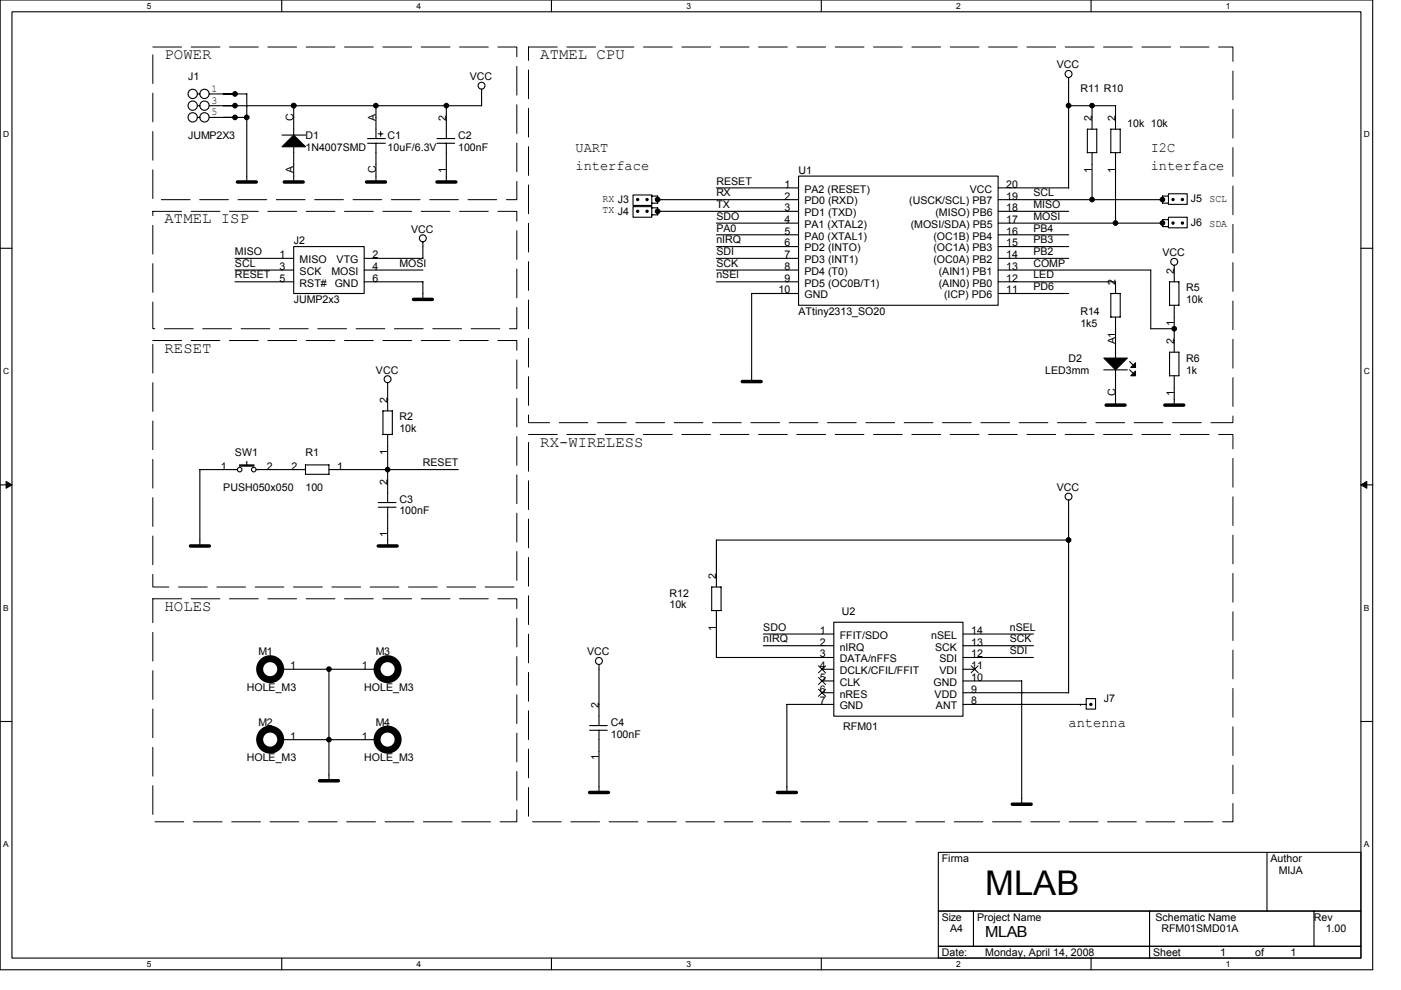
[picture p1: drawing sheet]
<svg xmlns="http://www.w3.org/2000/svg" width="297mm" height="210mm" viewBox="0 0 297 210" stroke-linecap="round" stroke-linejoin="round" font-family="sans-serif">
<path d="M0 0h291v205.6h-291zM2.5 2.5h286v200.6h-286z" fill="none" stroke="#000" stroke-width=".23"/>
<g fill="#fff">
<path d="M31.1 .3h1v1.9h-1z"/>
<path d="M31.1 203.4h1v2h-1z"/>
</g>
<path d="M59.7 0v2.5M59.7 203.1v2.5" fill="none" stroke="#000" stroke-width=".23"/>
<g fill="#fff">
<path d="M88.3 .3h1v1.9h-1z"/>
<path d="M88.3 203.4h1v2h-1z"/>
</g>
<path d="M116.9 0v2.5M116.9 203.1v2.5" fill="none" stroke="#000" stroke-width=".23"/>
<g fill="#fff">
<path d="M145.5 .3h1v1.9h-1z"/>
<path d="M145.5 203.4h1v2h-1z"/>
</g>
<path d="M174.1 0v2.5M174.1 203.1v2.5" fill="none" stroke="#000" stroke-width=".23"/>
<g fill="#fff">
<path d="M202.7 .3h1v1.9h-1z"/>
<path d="M202.7 203.4h1v2h-1z"/>
</g>
<path d="M231.3 0v2.5M231.3 203.1v2.5" fill="none" stroke="#000" stroke-width=".23"/>
<g fill="#fff">
<path d="M259.9 .3h1v1.9h-1z"/>
<path d="M259.9 203.4h1v2h-1z"/>
<path d="M.7 27.6h1.3v1.9h-1.3z"/>
<path d="M289.2 27.6h1.3v1.9h-1.3z"/>
<path d="M.7 77.7h1.3v2h-1.3z"/>
<path d="M289.2 77.7h1.3v2h-1.3z"/>
</g>
<path d="M0 52.6h2.5M288.5 52.6h2.5" fill="none" stroke="#000" stroke-width=".23"/>
<g fill="#fff">
<path d="M.7 127.9h1.2v2h-1.2z"/>
<path d="M289.2 127.9h1.2v2h-1.2z"/>
</g>
<path d="M0 102.8h2.5M288.5 102.8h2.5" fill="none" stroke="#000" stroke-width=".23"/>
<path d="M1.3 102.1l1.2 .7-1.2 .7zM288.5 102.8l1.3-.7v1.4z" fill="#000" stroke="#000" stroke-width=".21"/>
<g fill="#fff">
<path d="M.7 178h1.2v2h-1.2z"/>
<path d="M289.2 178h1.2v2h-1.2z"/>
</g>
<g fill="none" stroke="#000" stroke-width=".23">
<path d="M41.8 19.9h.6M44.3 19.9h8v18.7M102.1 18.9v3.5M226.6 16.4v23.5M41.8 22.4h.6M41.8 24.9h.6M44.3 22.4h57.8M44.3 24.9h8M59.8 28.6h5M62.3 22.4v6.2M62.3 31.1v7.5M77.9 29.4h3.8"/>
<path d="M77.9 30.4h3.8M79.7 22.4v7M79.7 30.4v8.2M80.2 28.4h1M80.7 27.9v1M92.6 29.4h3.8M92.6 30.4h3.8M94.6 22.4v7M94.6 30.4v8.2M151.9 39.8h17.4M169.3 37.3h42.3v27.4h-42.3zM211.6 39.8h15"/>
<path d="M226.6 22.4h9.9M231.5 22.4v5M231.5 32.4v10M232.5 27.4v5h-2v-5h2M236.5 22.4v5M236.5 32.4v14.9M237.5 27.4v5h-2v-5h2M49.8 54.8h12.5M49.8 57.3h12.5M49.8 59.8h12.5M62.3 52.3h14.9v9.9h-14.9zM77.2 59.8h12.5v3.7"/>
<path d="M77.2 54.8h12.5M77.2 57.3h12.5M89.7 51.3v3.5M134.2 41.3h4v2.3h-4zM134.2 43.8h4v2.3h-4zM138.2 41.6h1.2v1.5h-1.2M138.2 44.1h1.2v1.5M138.2 45.6h1.2M139.4 42.3h.1M139.4 44.8h.1M139.4 42.3h29.9M139.4 44.8h29.9"/>
<path d="M151.9 54.8h17.4M151.9 57.3h17.4M151.9 59.8h17.4M151.9 47.3h17.4M151.9 49.8h17.4M151.9 52.3h17.4M211.6 54.8h15M211.6 57.3h32.4v12.4h5M211.6 59.8h24.9M211.6 42.3h34.9M211.6 44.8h15M211.6 47.3h34.9"/>
<path d="M211.6 49.8h15M211.6 52.3h15M236.5 59.8v2.4M246.5 42.3h.1M246.5 47.3h.1M246.5 46.5v1.5h1.3M246.5 46.6h1.3M247.7 41.1h4v2.2h-4zM247.7 46.1h4v2.2h-4zM247.8 41.6h-1.3v1.5h1.3M249 56.3v3.5M169.3 62.2h-9.9v18.7"/>
<path d="M211.6 62.2h15M234 78.4h5M235.5 67.2h2v-5h-2v5M236.5 67.2v8.7M236.5 78.4v7.5M239.5 78.4l.8 .8M239.5 76.7l.8 .7M247.9 64.7h2.1v-4.9h-2.1l.1 4.9M249 64.7v10M249 79.7v6.2M250 74.7v5h-2v-5h2M50.3 99.6h-7.9v16.2"/>
<path d="M52.3 97.8v.8M54.3 99.6h10.5M69.7 99.6h27.5M81.2 87.1h2M81.2 87.1v5M82.2 81.1v6M82.2 92.1v14.5M83.2 87.1v5h-2M64.8 100.6l-.1-2h5v2M64.8 100.6h5M80.2 107.5h3.8M80.2 106.6h3.8"/>
<path d="M82.2 107.5v8.3M226.6 106v40.9M226.6 114.5h-74.7v10M150.9 124.5l2-.1v5.1h-2M150.9 124.5v5M151.9 129.5v9.9h24.9M161.8 134.4h15M161.8 136.9h15M176.8 131.9h27.4v19.9h-27.4zM204.2 134.4h14.9M204.2 136.9h14.9M204.2 139.4h14.9"/>
<path d="M0 153h2.5M59.5 141.9h20.5M59.5 156.8h20.5M69.7 141.9v23.7M125 154.8h3.8M125 153.8h3.8M127 140.9v12.9M127 154.8v13.2M174.3 141.9h2.5M174.3 144.4h2.5M174.3 146.9h2.5M176.8 149.4h-10v18.6"/>
<path d="M204.2 144.4h12.4v26.1M204.2 141.9h2.4M204.2 146.9h22.4M204.2 149.4h26.1M229.1 149.4h.1M230.3 148.1h2v2.2h-2zM288.5 153h2.5M198.9 180.7h89.6v12.5h-89.6zM198.9 193.2h89.6v7.4h-89.6zM206.4 193.2v7.5M243.7 193.2v10M268.6 180.7v12.5"/>
<path d="M278.6 193.2v7.5M198.9 200.6h89.6v2.5h-89.6z"/>
<circle cx="40.9" cy="19.9" r=".99"/>
<circle cx="43.4" cy="19.9" r=".99"/>
<circle cx="102.1" cy="18.2" r=".73"/>
<circle cx="226.5" cy="15.7" r=".74"/>
<circle cx="40.9" cy="22.4" r=".99"/>
<circle cx="40.9" cy="24.9" r=".99"/>
<circle cx="43.4" cy="22.4" r=".99"/>
<circle cx="43.4" cy="24.9" r=".99"/>
<circle cx="89.6" cy="50.5" r=".74"/>
<circle cx="249" cy="55.5" r=".74"/>
<circle cx="50.8" cy="99.6" r=".49"/>
<circle cx="53.8" cy="99.6" r=".49"/>
<circle cx="82.2" cy="80.4" r=".73"/>
<circle cx="226.6" cy="105.3" r=".73"/>
<circle cx="127" cy="140.1" r=".74"/>
</g>
<path d="M32.4 10h77.2v32.3h-77.2v-32.3M112.1 10h149.3v79.6h-149.3v-79.6M32.4 44.8h77.2v24.9h-77.2v-24.9M32.4 72.2h77.2v52.3h-77.2v-52.3M112.1 92.1h149.3v82.1h-149.3v-82.1M32.4 127h77.2v47.2h-77.2v-47.2" fill="none" stroke="#000" stroke-width=".21" stroke-dasharray="6.1 2"/>
<g fill="none" stroke="#000" stroke-width=".74">
<path d="M50.3 38.6h4M60.3 38.6h4M77.7 38.6h4M92.6 38.6h4M87.7 63.5h4M157.4 80.9h4M234.5 85.9h4M247 85.9h4M40.4 115.8h4M80.2 115.8h4M67.8 165.5h4M125 168h4"/>
<path d="M164.8 168h4M214.6 170.5h4"/>
</g>
<g fill="#000" stroke="#000" stroke-width=".23">
<path d="M59.8 31.1l2.5-2.5 2.5 2.5z" fill-rule="evenodd"/>
<path d="M234 75.9h5l-2.5 2.5z" fill-rule="evenodd"/>
<path d="M239.8 77.9l.9-1v1z" fill-rule="evenodd"/>
<path d="M239.8 79.7l.9-1v1z" fill-rule="evenodd"/>
<path d="M50.8 98.6h3v.2h-3z" fill-rule="evenodd"/>
<circle cx="49.8" cy="19.9" r=".49"/>
<circle cx="49.8" cy="24.9" r=".49"/>
<circle cx="49.8" cy="22.4" r=".49"/>
<circle cx="52.3" cy="24.9" r=".49"/>
<circle cx="62.3" cy="22.4" r=".49"/>
<circle cx="79.7" cy="22.4" r=".49"/>
<circle cx="94.6" cy="22.4" r=".49"/>
<circle cx="226.6" cy="22.4" r=".49"/>
<circle cx="231.5" cy="22.4" r=".49"/>
<circle cx="135.2" cy="44.8" r=".24"/>
<circle cx="135.2" cy="42.3" r=".24"/>
<circle cx="137.2" cy="44.8" r=".24"/>
<circle cx="137.2" cy="42.3" r=".24"/>
<circle cx="139.4" cy="42.3" r=".49"/>
<circle cx="139.4" cy="44.8" r=".49"/>
<circle cx="231.5" cy="42.3" r=".49"/>
<circle cx="236.5" cy="47.3" r=".49"/>
<circle cx="246.5" cy="42.3" r=".49"/>
<circle cx="246.5" cy="47.3" r=".49"/>
<circle cx="248.7" cy="47.3" r=".24"/>
<circle cx="248.7" cy="42.3" r=".23"/>
<circle cx="250.7" cy="47.3" r=".24"/>
<circle cx="250.7" cy="42.3" r=".23"/>
<circle cx="249" cy="69.7" r=".49"/>
<circle cx="82.2" cy="99.6" r=".49"/>
<circle cx="226.6" cy="114.5" r=".5"/>
<circle cx="69.7" cy="156.8" r=".49"/>
<circle cx="69.7" cy="141.9" r=".49"/>
<circle cx="231.3" cy="149.4" r=".23"/>
</g>
<g fill="none" stroke="#000" stroke-width="1.5">
<circle cx="57.3" cy="156.8" r="2.23"/>
<circle cx="57.3" cy="141.9" r="2.23"/>
<circle cx="82.2" cy="156.8" r="2.23"/>
<circle cx="82.2" cy="141.9" r="2.23"/>
</g>
<path d="M173.5 141.2l1.5 1.5M173.5 143.6l1.5 1.5M173.5 146.1l1.5 1.5M175 141.2l-1.5 1.5M175 143.6l-1.5 1.5M175 146.1l-1.5 1.5M205.9 141.2l1.5 1.5M207.4 141.2l-1.5 1.5" fill="none" stroke="#000" stroke-width=".21"/>
<text font-size="7.2" x="208.9" y="189.8">MLAB</text>
<g font-size="3.2">
<text x="34.9" y="12.5">POWER</text>
<text x="114.6" y="12.5">ATMEL CPU</text>
<text x="34.9" y="47.4">ATMEL ISP</text>
<text x="34.9" y="74.8">RESET</text>
<text x="114.6" y="94.7">RX-WIRELESS</text>
<text x="34.9" y="129.5">HOLES</text>
<text x="208.9" y="198.6">MLAB</text>
</g>
<g font-size="3">
<text x="122" y="32.3">UART</text>
<text x="244" y="32.3">I2C</text>
<text x="122" y="36">interface</text>
<text x="244" y="36">interface</text>
<text x="226.6" y="154.2">antenna</text>
</g>
<g font-size="2.2">
<text x="39.9" y="17">J1</text>
<text x="99.6" y="17">VCC</text>
<text x="224.1" y="14.5">VCC</text>
<text x="44.8" y="19.5">1</text>
<text x="44.8" y="22">3</text>
<text x="229.1" y="19.5">R11 R10</text>
<text x="39.9" y="29.4">JUMP2X3</text>
<text x="44.8" y="24.5">5</text>
<text x="62.2" y="25.7" transform="rotate(-90 62.2 25.7)">C</text>
<text x="64.8" y="29.4">D1</text>
<text x="79.7" y="25.7" transform="rotate(-90 79.7 25.7)">A</text>
<text x="82.2" y="29.4">C1</text>
<text x="94.6" y="25.7" transform="rotate(-90 94.6 25.7)">2</text>
<text x="97.1" y="29.4">C2</text>
<text x="231.5" y="25.7" transform="rotate(-90 231.5 25.7)">2</text>
<text x="236.5" y="25.7" transform="rotate(-90 236.5 25.7)">2</text>
<text x="239" y="26.9">10k 10k</text>
<text x="64.8" y="31.9">1N4007SMD</text>
<text x="82.2" y="31.9">10uF/6.3V</text>
<text x="97.1" y="31.9">100nF</text>
<text x="62.2" y="36.7" transform="rotate(-90 62.2 36.7)">A</text>
<text x="79.7" y="36.7" transform="rotate(-90 79.7 36.7)">C</text>
<text x="94.6" y="36.7" transform="rotate(-90 94.6 36.7)">1</text>
<text x="151.9" y="41.6">RX</text>
<text x="151.9" y="39.1">RESET</text>
<text x="166.3" y="39.8">1</text>
<text x="169.3" y="36.9">U1</text>
<text x="170.6" y="40.9">PA2 (RESET)</text>
<text x="205.6" y="40.9">VCC</text>
<text x="213.4" y="39.8">20</text>
<text x="219.1" y="41.6">SCL</text>
<text x="231.5" y="36.7" transform="rotate(-90 231.5 36.7)">1</text>
<text x="236.5" y="36.7" transform="rotate(-90 236.5 36.7)">1</text>
<text x="127.7" y="42.9">RX J3</text>
<text x="127.7" y="45.1">TX J4</text>
<text x="151.9" y="44.1">TX</text>
<text x="151.9" y="46.6">SDO</text>
<text x="166.3" y="42.3">2</text>
<text x="166.3" y="44.8">3</text>
<text x="166.3" y="47.3">4</text>
<text x="170.6" y="43.3">PD0 (RXD)</text>
<text x="170.6" y="45.8">PD1 (TXD)</text>
<text x="192.8" y="43.3">(USCK/SCL) PB7</text>
<text x="198.3" y="45.8">(MISO) PB6</text>
<text x="213.4" y="47.3">17</text>
<text x="213.4" y="44.8">18</text>
<text x="213.4" y="42.3">19</text>
<text x="219.1" y="44.1">MISO</text>
<text x="219.1" y="46.6">MOSI</text>
<text x="252.5" y="42.9">J5</text>
<text x="252.5" y="47.8">J6</text>
<text x="256.4" y="42.9">SCL</text>
<text x="62.3" y="51.8">J2</text>
<text x="87.2" y="49.3">VCC</text>
<text x="151.9" y="51.6">nIRQ</text>
<text x="151.9" y="49.1">PA0</text>
<text x="166.3" y="49.8">5</text>
<text x="166.3" y="52.3">6</text>
<text x="170.6" y="48.3">PA1 (XTAL2)</text>
<text x="170.6" y="50.8">PA0 (XTAL1)</text>
<text x="170.6" y="53.3">PD2 (INTO)</text>
<text x="193.1" y="48.3">(MOSI/SDA) PB5</text>
<text x="197.9" y="53.3">(OC1A) PB3</text>
<text x="197.9" y="50.8">(OC1B) PB4</text>
<text x="213.4" y="52.3">15</text>
<text x="213.4" y="49.8">16</text>
<text x="219.1" y="49.1">PB4</text>
<text x="219.1" y="51.6">PB3</text>
<text x="256.4" y="48.1">SDA</text>
<text x="49.8" y="56.6">SCL</text>
<text x="49.8" y="59">RESET</text>
<text x="49.8" y="54.1">MISO</text>
<text x="59.3" y="54.8">1</text>
<text x="59.3" y="57.2">3</text>
<text x="59.3" y="59.7">5</text>
<text x="63.5" y="55.8">MISO</text>
<text x="63.5" y="58.3">SCK</text>
<text x="70.3" y="58.3">MOSI</text>
<text x="71.4" y="55.8">VTG</text>
<text x="78.9" y="54.8">2</text>
<text x="78.9" y="57.2">4</text>
<text x="78.9" y="59.7">6</text>
<text x="84.7" y="56.6">MOSI</text>
<text x="151.9" y="56.6">SCK</text>
<text x="151.9" y="54.1">SDI</text>
<text x="151.9" y="59">nSEl</text>
<text x="166.3" y="54.8">7</text>
<text x="166.3" y="57.2">8</text>
<text x="166.3" y="59.7">9</text>
<text x="170.6" y="55.8">PD3 (INT1)</text>
<text x="170.6" y="58.3">PD4 (T0)</text>
<text x="197.9" y="55.8">(OC0A) PB2</text>
<text x="199" y="58.3">(AIN1) PB1</text>
<text x="213.4" y="59.7">12</text>
<text x="213.4" y="57.2">13</text>
<text x="213.4" y="54.8">14</text>
<text x="219.1" y="59">LED</text>
<text x="219.1" y="54.1">PB2</text>
<text x="219.1" y="56.6">COMP</text>
<text x="246.5" y="54.3">VCC</text>
<text x="248.9" y="58" transform="rotate(-90 248.9 58)">2</text>
<text x="62.3" y="64.3">JUMP2x3</text>
<text x="63.5" y="60.8">RST#</text>
<text x="71" y="60.8">GND</text>
<text x="165.1" y="62.2">10</text>
<text x="170.6" y="60.8">PD5 (OC0B/T1)</text>
<text x="170.6" y="63.2">GND</text>
<text x="199" y="60.8">(AIN0) PB0</text>
<text x="200.1" y="63.2">(ICP) PD6</text>
<text x="213.4" y="62.2">11</text>
<text x="219.1" y="61.5">PD6</text>
<text x="236.5" y="60.5" transform="rotate(-90 236.5 60.5)">2</text>
<text x="251.5" y="61.8">R5</text>
<text x="251.5" y="64.3">10k</text>
<text x="169.3" y="66.8">ATtiny2313_SO20</text>
<text x="229.1" y="66.8">R14</text>
<text x="229.1" y="69.3">1k5</text>
<text x="248.9" y="69.1" transform="rotate(-90 248.9 69.1)">1</text>
<text x="226.6" y="76.7">D2</text>
<text x="236.5" y="72.9" transform="rotate(-90 236.5 72.9)">A1</text>
<text x="248.9" y="72.9" transform="rotate(-90 248.9 72.9)">2</text>
<text x="251.5" y="76.7">R6</text>
<text x="79.7" y="79.2">VCC</text>
<text x="221.6" y="79.2">LED3mm</text>
<text x="251.5" y="79.2">1k</text>
<text x="82.2" y="85.4" transform="rotate(-90 82.2 85.4)">2</text>
<text x="84.7" y="89.2">R2</text>
<text x="236.5" y="84" transform="rotate(-90 236.5 84)">C</text>
<text x="248.9" y="84" transform="rotate(-90 248.9 84)">1</text>
<text x="84.7" y="91.7">10k</text>
<text x="46.8" y="99.5">1</text>
<text x="49.8" y="96.6">SW1</text>
<text x="56.6" y="99.5">2</text>
<text x="61.8" y="99.5">2</text>
<text x="64.8" y="96.6">R1</text>
<text x="71.5" y="99.5">1</text>
<text x="82.2" y="96.5" transform="rotate(-90 82.2 96.5)">1</text>
<text x="89.7" y="98.9">RESET</text>
<text x="47.3" y="104.1">PUSH050x050</text>
<text x="64.8" y="104.1">100</text>
<text x="82.2" y="102.8" transform="rotate(-90 82.2 102.8)">2</text>
<text x="84.7" y="106.6">C3</text>
<text x="224.1" y="104.1">VCC</text>
<text x="82.2" y="113.9" transform="rotate(-90 82.2 113.9)">1</text>
<text x="84.7" y="109.1">100nF</text>
<text x="151.9" y="122.7" transform="rotate(-90 151.9 122.7)">2</text>
<text x="141.9" y="126.5">R12</text>
<text x="141.9" y="129">10k</text>
<text x="178.5" y="130.5">U2</text>
<text x="151.9" y="133.8" transform="rotate(-90 151.9 133.8)">1</text>
<text x="161.8" y="133.7">SDO</text>
<text x="161.8" y="136.2">nIRQ</text>
<text x="173.8" y="134.4">1</text>
<text x="173.8" y="136.9">2</text>
<text x="178" y="135.4">FFIT/SDO</text>
<text x="178" y="137.9">nIRQ</text>
<text x="197.4" y="135.4">nSEL</text>
<text x="198.3" y="137.9">SCK</text>
<text x="205.9" y="136.9">13</text>
<text x="205.9" y="134.4">14</text>
<text x="214.1" y="136.2">SCK</text>
<text x="214.1" y="133.7">nSEL</text>
<text x="54.8" y="138.9">M1</text>
<text x="61.5" y="141.9">1</text>
<text x="76.7" y="141.9">1</text>
<text x="79.7" y="138.9">M3</text>
<text x="124.5" y="138.9">VCC</text>
<text x="173.8" y="139.4">3</text>
<text x="173.8" y="141.9">4</text>
<text x="178" y="140.4">DATA/nFFS</text>
<text x="178" y="142.9">DCLK/CFIL/FFIT</text>
<text x="199.2" y="142.9">VDI</text>
<text x="199.2" y="140.4">SDI</text>
<text x="205.9" y="141.9">11</text>
<text x="205.9" y="139.4">12</text>
<text x="214.1" y="138.7">SDI</text>
<text x="52.3" y="146.4">HOLE_M3</text>
<text x="77.2" y="146.4">HOLE_M3</text>
<text x="173.8" y="144.4">5</text>
<text x="173.8" y="146.9">6</text>
<text x="173.8" y="149.3">7</text>
<text x="178" y="145.4">CLK</text>
<text x="178" y="147.9">nRES</text>
<text x="197.9" y="145.4">GND</text>
<text x="198.2" y="147.9">VDD</text>
<text x="205.9" y="149.3">8</text>
<text x="205.9" y="146.9">9</text>
<text x="205.9" y="144.4">10</text>
<text x="234" y="148.9">J7</text>
<text x="54.8" y="153.9">M2</text>
<text x="79.7" y="153.9">M4</text>
<text x="127" y="150.1" transform="rotate(-90 127 150.1)">2</text>
<text x="129.5" y="153.9">C4</text>
<text x="178" y="150.4">GND</text>
<text x="178.8" y="154.9">RFM01</text>
<text x="198.4" y="150.4">ANT</text>
<text x="52.3" y="161.4">HOLE_M3</text>
<text x="61.5" y="156.8">1</text>
<text x="76.7" y="156.8">1</text>
<text x="77.2" y="161.4">HOLE_M3</text>
<text x="127" y="161.2" transform="rotate(-90 127 161.2)">1</text>
<text x="129.5" y="156.4">100nF</text>
<text x="199.7" y="182.8">Firma</text>
<text x="269.4" y="182.8">Author</text>
<text x="271.1" y="185.3">MIJA</text>
<text x="199.7" y="195.2">Size</text>
<text x="201.4" y="197.7">A4</text>
<text x="207.2" y="195.2">Project Name</text>
<text x="245" y="195.2">Schematic Name</text>
<text x="246.2" y="197.7">RFM01SMD01A</text>
<text x="278.6" y="195.2">Rev</text>
<text x="281.1" y="197.7">1.00</text>
<text x="199.7" y="202.7">Date:</text>
<text x="208.9" y="202.7">Monday, April 14, 2008</text>
<text x="244.5" y="202.7">Sheet</text>
<text x="258.7" y="202.7">1</text>
<text x="266.1" y="202.7">of</text>
<text x="273.6" y="202.7">1</text>
</g>
<g font-size="1.8">
<text x="31.1" y="1.8">5</text>
<text x="88.3" y="1.8">4</text>
<text x="145.5" y="1.8">3</text>
<text x="202.7" y="1.8">2</text>
<text x="259.9" y="1.8">1</text>
<text x=".7" y="29.1">D</text>
<text x="289.2" y="29.1">D</text>
<text x=".7" y="79.3">C</text>
<text x="289.2" y="79.3">C</text>
<text x=".7" y="129.5">B</text>
<text x="289.2" y="129.5">B</text>
<text x=".7" y="179.6">A</text>
<text x="289.2" y="179.6">A</text>
<text x="31.1" y="205">5</text>
<text x="88.3" y="205">4</text>
<text x="145.5" y="205">3</text>
<text x="202.7" y="205">2</text>
<text x="259.9" y="205">1</text>
</g>
</svg>
